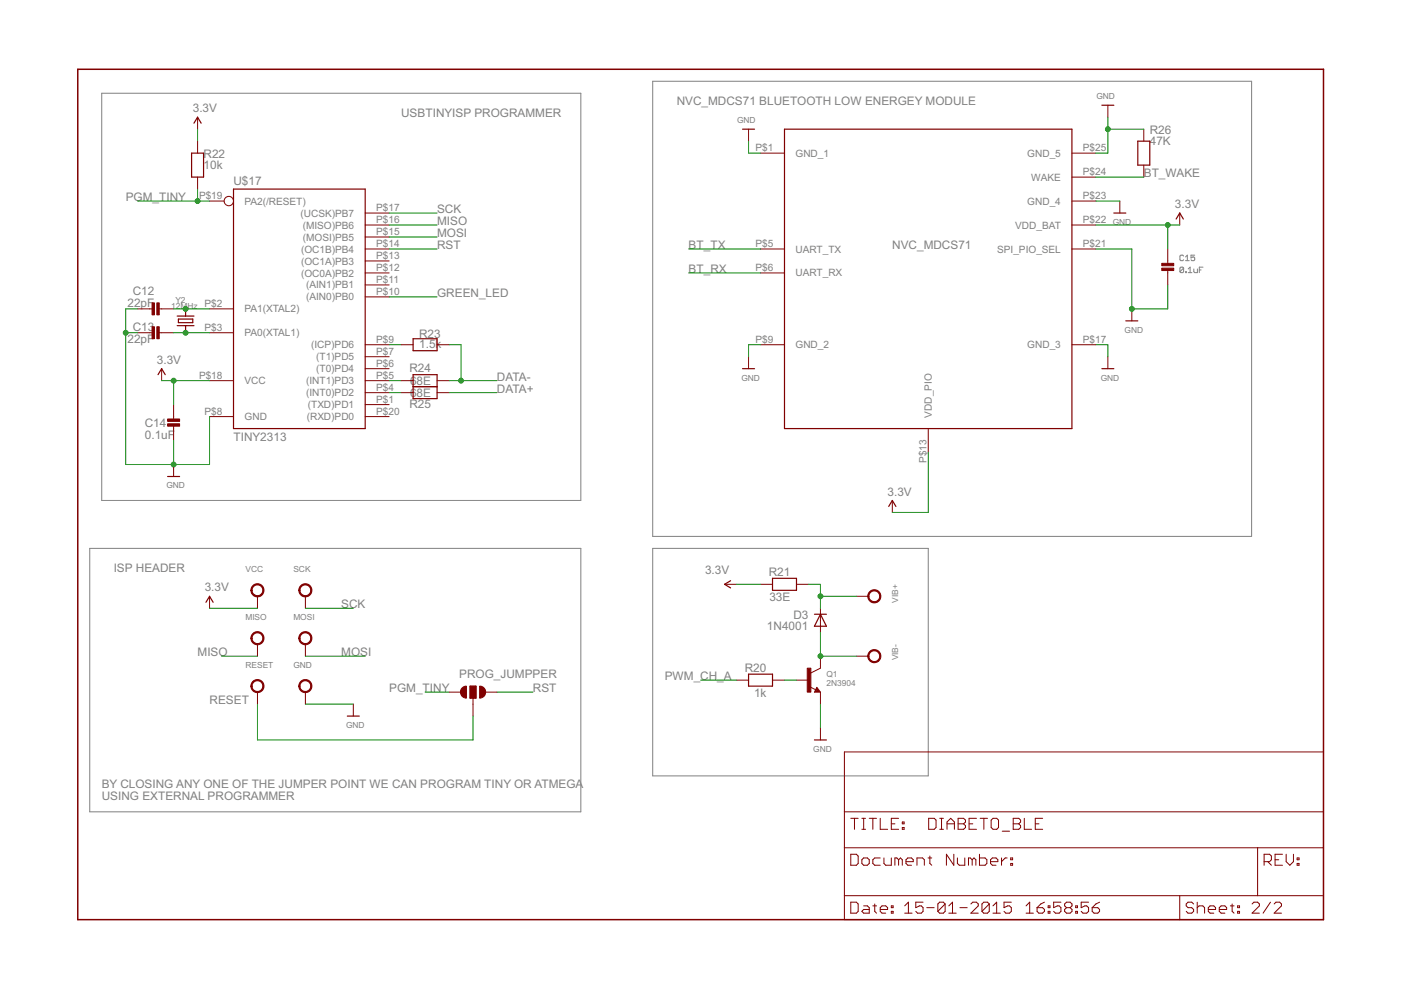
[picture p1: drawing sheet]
<svg xmlns="http://www.w3.org/2000/svg" width="297mm" height="210mm" viewBox="0 0 297 210" stroke-linecap="round" stroke-linejoin="round" font-family="sans-serif">
<g fill="none" stroke="#808080" stroke-width=".21">
<path d="M21.6 19.8h101.5v86.3h-101.5zM138.4 17.2h127v96.5h-127zM251 54.3l-.2-.2h-.4l-.2 .2v.8l.2 .2h.4l.2-.2M251 56.8l-.2-.2h-.4l-.2 .2v.8M251 56.8v.8l-.2 .2h-.4l-.2-.2M251 56.8l-.8 .8M251.4 57.6h.1v.2h-.1zM251.4 55.3h.7M251.4 54.5l.3-.4v1.2M251.9 57.8h.8M251.9 57l.4-.4v1.2M253.1 57v.6l.2 .2h.6v-.8"/>
<path d="M253.3 54.1h-.8v.6l.4-.2 .4 .2v.4l-.2 .2h-.4l-.2-.2M254.3 57.2h.4M255.1 56.6h-.8v1.2M19 116.3h104.1v55.8h-104.1zM138.4 116.3h58.4v48.2h-58.4z"/>
</g>
<path d="M16.5 14.7h264.1v180.3h-264.1z" fill="none" stroke="#800000" stroke-width=".32"/>
<g fill="none" stroke="#800000" stroke-width=".21">
<path d="M41.9 24.8v2.6M41.9 29.9v2.6M41.9 37.5v2.6M158.7 27.4v2.5M161.2 32.5h5.1M227.3 32.5h5M227.3 37.5h5M234.9 22.3v2.5M242.5 27.4v2.5M242.5 35v2.5M44.4 42.6h3.1M77.4 52.8h5.1"/>
<path d="M77.4 57.9h5.1M77.4 47.7h5.1M77.4 50.2h5.1M77.4 55.3h5.1M77.4 45.2h5.1M161.2 52.8h5.1M161.2 57.9h5.1M227.3 52.8h5M227.3 47.7h5M227.3 42.6h5M237.4 42.6v2.6M247.6 52.8v3.3"/>
<path d="M247.6 57.1v3.3M250.1 45.2v2.5M29.2 70.5h3.3M29.2 65.5h3.3M33.5 70.5h3.3M33.5 65.5h3.3M34.3 78.2v2.5M44.4 70.5h5.1M44.4 65.5h5.1M77.4 73.1h5.1M77.4 60.4h5.1M77.4 62.9h5.1"/>
<path d="M77.4 75.6h5.1M77.4 78.2h5.1M85 73.1h2.6M92.7 73.1h2.5M158.7 75.6v2.6M161.2 73.1h5.1M227.3 73.1h5M234.9 75.6v2.6M240 65.5v2.5M36.8 85.8v3.3M36.8 90.1v3.3M36.8 98.5v2.5"/>
<path d="M44.4 80.7h5.1M44.4 88.3h5.1M77.4 80.7h5.1M77.4 83.2h5.1M77.4 85.8h5.1M77.4 88.3h5.1M85 80.7h2.6M85 83.2h2.6M92.7 80.7h2.5M92.7 83.2h2.5M196.8 90.9v5M189.2 106.1v2.5"/>
<path d="M44.4 126.4v2.6M54.6 126.4v2.6M54.6 136.6v2.5M64.7 126.4v2.6M64.7 136.6v2.5M153.6 123.9h2.6M161.2 123.9h2.6M168.9 123.9h2.5M173.9 139.1v2.6l-2 1M173.9 129v5M181.6 126.4h2.5M181.6 139.1h2.5"/>
<path d="M54.6 146.7v2.6M64.7 146.7v2.6M74.9 149.3v2.5M95.2 146.7h2.5M99.7 145.5h1.2v2.5h-1.2zM100.3 148v3.8M102.8 146.7h2.6M156.2 144.2h2.5M163.8 144.2h2.5M168.9 144.2h2.5M171.7 145.6l1.2 .6M173.2 145.7l.7 1h-1.2z"/>
<path d="M173.9 146.7v2.6M173.9 154.3v2.6M179 159.4h101.6v35.6h-101.6zM179 179.7h101.6M179 172.1h101.6M180.4 173.5h1.5M181.2 173.5v2.3M182.7 173.5h.8M182.7 175.8h.8M183.1 173.5v2.3M184.3 173.5h1.5M185.1 173.5v2.3"/>
<path d="M186.6 173.5v2.3h1.6M189 174.7h.7M190.5 173.5h-1.5v2.3h1.5M191.3 175.5h.4v.3h-.4zM191.3 174.3h.4v.4h-.4zM196.9 173.5h1.2l.4 .4v1.6l-.4 .3h-1.2zM199.2 173.5h.8M199.2 175.8h.8M199.6 173.5v2.3M200.8 174.7h1.6M200.8 175.8v-1.5l.8-.8 .8 .8v1.5M203.1 173.5h1.2l.4 .4v.4l-.4 .4 .4 .4v.4l-.4 .3h-1.2z"/>
<path d="M203.1 174.7h1.2M205.5 174.7h.7M207 173.5h-1.5v2.3h1.5M207.8 173.5h1.6M208.6 173.5v2.3M210.1 173.9l.4-.4h.8l.4 .4v1.6l-.4 .3h-.8l-.4-.3zM212.5 176.2h1.5M214.8 173.5h1.2l.4 .4v.4l-.4 .4 .4 .4v.4l-.4 .3h-1.2zM214.8 174.7h1.2M217.2 173.5v2.3h1.5M219.5 174.7h.8M221.1 173.5h-1.6v2.3h1.6"/>
<path d="M266.6 179.7v10.2M179 189.9h101.6M180.4 181.1h1.2l.3 .4v1.6l-.3 .4h-1.2zM180.4 191.3h1.2l.3 .4v1.5l-.3 .4h-1.2zM182.7 182.3l.4-.4h.8l.4 .4v.8l-.4 .4h-.8l-.4-.4zM183.1 192.1h.8l.4 .3v1.2h-1.2l-.4-.4 .4-.4h1.2M185.1 192.1h.7M185.5 191.7v1.5l.3 .4M186.6 192.8h1.6v-.4l-.4-.3h-.8l-.4 .3v.8l.4 .4h.8M186.6 181.9h-1.1l-.4 .4v.8l.4 .4h1.1M187.4 181.9v1.2l.4 .4h1.2v-1.6M189 193.2h.4v.4h-.4z"/>
<path d="M189 192.1h.4v.3h-.4zM190.5 182.3l-.4-.4h-.4v1.6M190.5 182.3l.4-.4 .4 .4v1.2M190.5 182.3v1.2M191.8 193.6h1.6M191.8 192.1l.8-.8v2.3M192.1 182.7h1.5v-.4l-.3-.4h-.8l-.4 .4v.8l.4 .4h.8M194.4 183.5v-1.6h1.2l.4 .4v1.2M195.7 191.3h-1.5v1.1l.7-.3h.4l.4 .3v.8l-.4 .4h-.8l-.3-.4M196.5 192.4h1.6M196.8 181.9h.7M197.1 181.5v1.6l.4 .4"/>
<path d="M200.4 191.7v1.5l-.4 .4h-.8l-.4-.4M200.4 191.7l-.4-.4h-.8l-.4 .4v1.5M200.4 191.7l-1.6 1.5M201.2 193.6h1.5M201.2 192.1l.8-.8v2.3M202.2 181.1v2.4l-1.5-2.4v2.4M203 181.9v1.2l.4 .4h1.2v-1.6M203.5 192.4h1.6M205.8 191.7l.4-.4h.8l.4 .4v.4l-1.6 1.5h1.6M206.1 182.3l-.4-.4h-.4v1.6M206.1 182.3v1.2M206.1 182.3l.4-.4 .4 .4v1.2"/>
<path d="M207.7 181.1v2.4h1.2l.3-.4v-.8l-.3-.4h-1.2M209.7 191.7v1.5l-.3 .4h-.8l-.4-.4M209.7 191.7l-.3-.4h-.8l-.4 .4v1.5M209.7 191.7l-1.5 1.5M210 182.7h1.6v-.4l-.4-.4h-.8l-.4 .4v.8l.4 .4h.8M210.5 193.6h1.6M210.5 192.1l.8-.8v2.3M212.3 181.9v1.6M213.5 181.9h-.4l-.8 .8M214.3 183.1h.4v.4h-.4zM214.3 181.9h.4v.4h-.4zM214.4 191.3h-1.5v1.1l.7-.3h.4l.4 .3v.8l-.4 .4h-.7l-.4-.4"/>
<path d="M217.6 193.6h1.5M217.6 192.1l.7-.8v2.3M219.9 192.4h1.1l.4 .4v.4l-.4 .4h-.7l-.4-.4zM221.4 191.3l-.7 .4-.8 .7M222.2 193.2h.4v.4h-.4zM222.2 192.1h.4v.3h-.4zM224.9 191.3h-1.5v1.1l.8-.3h.4l.3 .3v.8l-.3 .4h-.8l-.4-.4M226.1 192.4l-.4 .4v.4l.4 .4h.8l.4-.4v-.4l-.4-.4M226.1 192.4l-.4-.3v-.4l.4-.4h.8l.4 .4v.4l-.4 .3M226.1 192.4h.8M228.1 193.2h.4v.4h-.4zM228.1 192.1h.4v.3h-.4z"/>
<path d="M230.8 191.3h-1.6v1.1l.8-.3h.4l.4 .3v.8l-.4 .4h-.8l-.4-.4M231.6 192.4h1.1l.4 .4v.4l-.4 .4h-.7l-.4-.4zM233.1 191.3l-.8 .4-.7 .7M250.1 189.9v5.1M253.1 191.7l-.4-.4h-.8l-.4 .4v.4l.4 .3h.8l.4 .4v.4l-.4 .4h-.8l-.4-.4M253.8 192.4l.4-.3h.8l.4 .3v1.2M253.8 191.3v2.3M256.2 192.8h1.5v-.4l-.4-.3h-.7l-.4 .3v.8l.4 .4h.7M258.5 192.8h1.6v-.4l-.4-.3h-.8l-.4 .3v.8l.4 .4h.8M260.9 192.1h.7M261.2 191.7v1.5l.4 .4M262.4 193.2h.4v.4h-.4z"/>
<path d="M262.4 192.1h.4v.3h-.4zM265.5 191.7l.4-.4h.7l.4 .4v.4l-1.5 1.5h1.5M268 182.7h1.2l.4-.4v-.8l-.4-.4h-1.2v2.4M268.8 182.7l.8 .8M269.4 191.3l-1.6 2.3M270.2 191.7l.3-.4h.8l.4 .4v.4l-1.5 1.5h1.5M270.3 182.3h.8M271.9 181.1h-1.6v2.4h1.6M272.7 181.1v1.6l.8 .8 .7-.8v-1.6M275 183.1h.4v.4h-.4zM275 181.9h.4v.4h-.4z"/>
<circle cx="48.5" cy="42.6" r=".99"/>
</g>
<g fill="none" stroke="#800000" stroke-width=".25">
<path d="M40.6 32.5h2.6v5h-2.6zM41.1 26.1l.8-1.3 .8 1.3M157.4 27.4h2.6M166.3 27.4h61v63.5h-61zM233.6 22.3h2.6M241.2 29.9h2.6v5.1h-2.6zM49.5 40.1h27.9v50.8h-27.9zM236.2 45.2h2.5M249.4 46.4l.7-1.2 .8 1.2M33.5 79.4l.8-1.2 .7 1.2M37.6 69h3.5M37.6 67h3.5"/>
<path d="M37.8 67.6h3.1v.8h-3.1zM39.3 65.5v1.5M39.3 69v1.5M87.6 71.8h5.1v2.6h-5.1zM87.6 79.4h5.1v5.1h-5.1zM157.4 78.2h2.6M233.6 78.2h2.6M238.7 68h2.5M87.6 82h5.1M35.5 101h2.6M188.4 107.4l.8-1.3 .7 1.3M43.7 127.7l.7-1.3 .8 1.3"/>
<path d="M154.9 123.1l-1.3 .8 1.3 .8M163.8 122.6h5.1v2.6h-5.1zM172.7 130.2h2.5M173.9 130.2l1.3 2.6h-2.5zM73.6 151.8h2.6M158.7 142.9h5.1v2.6h-5.1zM172.7 156.9h2.5M173.2 146.2l.1 .3h-.4l.3-.5 .5 .6h-.8"/>
</g>
<g fill="#800000" stroke="#800000" stroke-width=".21">
<path d="M246.3 56.9h2.6v.5h-2.6z"/>
<path d="M246.3 55.8h2.6v.5h-2.6z"/>
<path d="M35.5 89.9h2.6v.5h-2.6z"/>
<path d="M35.5 88.8h2.6v.5h-2.6z"/>
<path d="M33.3 64.2h.5v2.6h-.5z"/>
<path d="M32.2 64.2h.5v2.6h-.5z"/>
<path d="M33.3 69.3h.5v2.5h-.5z"/>
<path d="M32.2 69.3h.5v2.5h-.5z"/>
<path d="M99.7 145.5h1.2v2.5h-1.2z"/>
<path d="M171.2 141.7h.7v5h-.7z"/>
</g>
<g fill="#800000" stroke="#800000" stroke-width=".21">
<path d="M53.6 124.2a1.39 1.39 0 0 1 2.2 .2 1.39 1.39 0 0 1-.8 2.1 1.39 1.39 0 0 1-1.8-1.3h.2a1.14 1.14 0 0 1 1.7-1 1.14 1.14 0 0 1 .2 1.9 1.14 1.14 0 0 1-1.8-.7l-.1-.2h-.2z" fill-rule="evenodd"/>
<path d="M63.7 124.2a1.39 1.39 0 0 1 2.2 .2 1.39 1.39 0 0 1-.8 2.1 1.39 1.39 0 0 1-1.7-1.3h.2a1.14 1.14 0 0 1 1.7-1 1.14 1.14 0 0 1 .1 1.9 1.14 1.14 0 0 1-1.8-.7v-.2h-.2z" fill-rule="evenodd"/>
<path d="M53.6 134.4a1.39 1.39 0 0 1 2.2 .2 1.39 1.39 0 0 1-.8 2.1 1.39 1.39 0 0 1-1.8-1.4h.2a1.14 1.14 0 0 1 1.7-.9 1.14 1.14 0 0 1 .2 1.9 1.14 1.14 0 0 1-1.8-.7l-.1-.3h-.2z" fill-rule="evenodd"/>
<path d="M63.7 134.4a1.39 1.39 0 0 1 2.2 .2 1.39 1.39 0 0 1-.8 2.1 1.39 1.39 0 0 1-1.7-1.4h.2a1.14 1.14 0 0 1 1.7-.9 1.14 1.14 0 0 1 .1 1.9 1.14 1.14 0 0 1-1.8-.7v-.3h-.2z" fill-rule="evenodd"/>
<path d="M53.6 144.5a1.4 1.4 0 0 1 2.2 .2 1.4 1.4 0 0 1-.8 2.1 1.4 1.4 0 0 1-1.8-1.3h.2a1.14 1.14 0 0 1 1.7-1 1.14 1.14 0 0 1 .2 1.9 1.14 1.14 0 0 1-1.8-.6l-.1-.3h-.2z" fill-rule="evenodd"/>
<path d="M63.7 144.5a1.4 1.4 0 0 1 2.2 .2 1.4 1.4 0 0 1-.8 2.1 1.4 1.4 0 0 1-1.7-1.3h.2a1.14 1.14 0 0 1 1.7-1 1.14 1.14 0 0 1 .1 1.9 1.14 1.14 0 0 1-1.8-.6v-.3h-.2z" fill-rule="evenodd"/>
<path d="M101.7 145.5a1.27 1.27 0 0 1 1.3 1.2 1.27 1.27 0 0 1-1.3 1.3z" fill-rule="evenodd"/>
<path d="M97.9 145.9l.5-.4h.5v2.5a1.27 1.27 0 0 1-1.2-.7 1.27 1.27 0 0 1 .2-1.4z" fill-rule="evenodd"/>
<path d="M184.4 125.5a1.39 1.39 0 0 1 2.2 .2 1.39 1.39 0 0 1-.9 2.1 1.39 1.39 0 0 1-1.7-1.4h.2a1.14 1.14 0 0 1 1.7-.9 1.14 1.14 0 0 1 .2 1.9 1.14 1.14 0 0 1-1.8-.7l-.1-.3h-.2z" fill-rule="evenodd"/>
<path d="M184.4 138.2a1.39 1.39 0 0 1 2.2 .2 1.39 1.39 0 0 1-.9 2.1 1.39 1.39 0 0 1-1.7-1.4h.2a1.14 1.14 0 0 1 1.7-.9 1.14 1.14 0 0 1 .2 1.9 1.14 1.14 0 0 1-1.8-.7l-.1-.3h-.2z" fill-rule="evenodd"/>
</g>
<g fill="none" stroke="#008000" stroke-width=".21">
<path d="M41.9 27.4v2.5M158.7 29.9v2.6h2.5M232.3 37.5h10.2M234.9 24.8v7.7h-2.6M234.9 27.4h7.6M29.2 42.6h15.2M41.9 40.1v2.5M82.5 52.8h10.2M82.5 47.7h10.2M82.5 45.2h10.2M82.5 50.2h10.2M146 52.8h15.2"/>
<path d="M146 57.9h15.2M232.3 42.6h5.1M232.3 52.8h7.7v12.7h7.6v-5.1M232.3 47.7h17.8M247.6 47.7v5.1M26.6 70.5h2.6M29.2 65.5h-2.6v33h17.8v-10.2M36.8 65.5h7.6M36.8 70.5h7.6M82.5 73.1h2.5M82.5 62.9h10.2M95.2 73.1h2.5v7.6"/>
<path d="M161.2 73.1h-2.5v2.5M232.3 73.1h2.6v2.5M34.3 80.7h10.1M36.8 80.7v5.1M36.8 93.4v5.1M82.5 80.7h2.5M82.5 83.2h2.5M95.2 80.7h10.2M95.2 83.2h10.2M196.8 95.9v12.7h-7.6M44.4 129h10.2M47 139.1h7.6"/>
<path d="M64.7 129h10.2M64.7 139.1h12.7M156.2 123.9h5M171.4 123.9h2.5v5.1M173.9 134v5.1h7.7M173.9 126.4h7.7M54.6 149.3v7.6h45.7v-5.1M64.7 149.3h10.2M90.1 146.7h5.1M105.4 146.7h7.6M148.5 144.2h7.7M166.3 144.2h2.6"/>
<path d="M173.9 149.3v5"/>
</g>
<g fill="#008000" stroke="#008000" stroke-width=".21">
<circle cx="234.9" cy="27.4" r=".51"/>
<circle cx="240" cy="65.5" r=".51"/>
<circle cx="36.8" cy="98.5" r=".51"/>
<circle cx="26.6" cy="70.5" r=".51"/>
<circle cx="247.6" cy="47.7" r=".51"/>
<circle cx="36.8" cy="80.7" r=".51"/>
<circle cx="41.9" cy="42.6" r=".51"/>
<circle cx="39.3" cy="70.5" r=".51"/>
<circle cx="39.3" cy="65.5" r=".51"/>
<circle cx="97.7" cy="80.7" r=".51"/>
<circle cx="173.9" cy="139.1" r=".51"/>
<circle cx="173.9" cy="126.4" r=".51"/>
</g>
<g font-size="2.8" fill="#808080">
<text x="40.9" y="23.8">3.3V</text>
<text x="143.5" y="22.3">NVC_MDCS71 BLUETOOTH LOW ENERGEY MODULE</text>
<text x="85.1" y="24.9">USBTINYISP PROGRAMMER</text>
<text x="243.8" y="28.4">R26</text>
<text x="43.2" y="35.8">10k</text>
<text x="43.2" y="33.5">R22</text>
<text x="243.8" y="30.7">47K</text>
<text x="49.5" y="39.3">U$17</text>
<text x="242.5" y="37.5">BT_WAKE</text>
<text x="26.6" y="42.6">PGM_TINY</text>
<text x="92.7" y="45.2">SCK</text>
<text x="92.7" y="47.7">MISO</text>
<text x="249.1" y="44.1">3.3V</text>
<text x="92.7" y="50.2">MOSI</text>
<text x="92.7" y="52.8">RST</text>
<text x="146" y="52.8">BT_TX</text>
<text x="189.2" y="52.8">NVC_MDCS71</text>
<text x="146" y="57.9">BT_RX</text>
<text x="27" y="65.1">22pF</text>
<text x="28.1" y="62.6">C12</text>
<text x="92.7" y="62.9">GREEN_LED</text>
<text x="28.1" y="70.2">C13</text>
<text x="88.9" y="71.6">R23</text>
<text x="27" y="72.7">22pF</text>
<text x="33.2" y="77.2">3.3V</text>
<text x="88.9" y="73.9">1.5k</text>
<text x="86.8" y="78.9">R24</text>
<text x="86.9" y="81.7">6</text>
<text x="88.3" y="81.7">8E</text>
<text x="105.4" y="80.7">DATA-</text>
<text x="105.4" y="83.3">DATA+</text>
<text x="86.8" y="86.5">R25</text>
<text x="86.9" y="84.3">6</text>
<text x="88.3" y="84.3">8E</text>
<text x="30.7" y="93">0.1uF</text>
<text x="30.7" y="90.5">C14</text>
<text x="49.5" y="93.4">TINY2313</text>
<text x="188.2" y="105.1">3.3V</text>
<text x="24.1" y="121.3">ISP HEADER</text>
<text x="43.4" y="125.4">3.3V</text>
<text x="149.5" y="121.6">3.3V</text>
<text x="163" y="122.1">R21</text>
<text x="72.4" y="129">SCK</text>
<text x="163.1" y="127.4">33E</text>
<text x="168.2" y="131.2">D3</text>
<text x="162.6" y="133.5">1N4001</text>
<text x="41.9" y="139.1">MISO</text>
<text x="72.4" y="139.1">MOSI</text>
<text x="97.4" y="143.8">PROG_JUMPPER</text>
<text x="157.9" y="142.4">R20</text>
<text x="44.4" y="149.3">RESET</text>
<text x="82.5" y="146.7">PGM_TINY</text>
<text x="113" y="146.7">RST</text>
<text x="140.9" y="144.2">PWM_CH_A</text>
<text x="159.9" y="147.8">1k</text>
<text x="21.6" y="167.1">BY CLOSING ANY ONE OF THE JUMPER POINT WE CAN PROGRAM TINY OR ATMEGA</text>
<text x="21.6" y="169.6">USING EXTERNAL PROGRAMMER</text>
</g>
<g font-size="2.4" fill="#808080">
<text x="160.2" y="32.1">P$1</text>
<text x="168.7" y="33.2">GND_1</text>
<text x="217.8" y="33.2">GND_5</text>
<text x="229.6" y="32.1">P$25</text>
<text x="218.6" y="38.3">WAKE</text>
<text x="229.6" y="37.2">P$24</text>
<text x="42.2" y="42.3">P$19</text>
<text x="51.8" y="43.4">PA2(/RESET)</text>
<text x="63.7" y="45.9">(UCSK)PB7</text>
<text x="79.8" y="47.3">P$16</text>
<text x="79.8" y="44.8">P$17</text>
<text x="217.8" y="43.4">GND_4</text>
<text x="229.6" y="47.3">P$22</text>
<text x="229.6" y="42.3">P$23</text>
<text x="63.8" y="53.5">(OC1B)PB4</text>
<text x="64.2" y="51">(MOSI)PB5</text>
<text x="64.2" y="48.5">(MISO)PB6</text>
<text x="79.8" y="49.9">P$15</text>
<text x="79.8" y="52.4">P$14</text>
<text x="160.2" y="52.4">P$5</text>
<text x="168.7" y="53.5">UART_TX</text>
<text x="211.4" y="53.5">SPI_PIO_SEL</text>
<text x="215.2" y="48.5">VDD_BAT</text>
<text x="229.6" y="52.4">P$21</text>
<text x="63.8" y="56.1">(OC1A)PB3</text>
<text x="63.8" y="58.6">(OC0A)PB2</text>
<text x="79.8" y="55">P$13</text>
<text x="79.8" y="57.5">P$12</text>
<text x="160.2" y="57.5">P$6</text>
<text x="168.7" y="58.6">UART_RX</text>
<text x="43.4" y="65.1">P$2</text>
<text x="64.9" y="61.2">(AIN1)PB1</text>
<text x="64.9" y="63.7">(AIN0)PB0</text>
<text x="79.8" y="60">P$11</text>
<text x="79.8" y="62.6">P$10</text>
<text x="43.4" y="70.2">P$3</text>
<text x="51.8" y="71.3">PA0(XTAL1)</text>
<text x="51.8" y="66.2">PA1(XTAL2)</text>
<text x="66" y="73.9">(ICP)PD6</text>
<text x="67" y="76.4">(T1)PD5</text>
<text x="79.8" y="72.7">P$9</text>
<text x="79.8" y="75.3">P$7</text>
<text x="79.8" y="77.8">P$6</text>
<text x="160.2" y="72.7">P$9</text>
<text x="168.7" y="73.9">GND_2</text>
<text x="217.8" y="73.9">GND_3</text>
<text x="229.6" y="72.7">P$17</text>
<text x="42.2" y="80.4">P$18</text>
<text x="51.8" y="81.5">VCC</text>
<text x="64.9" y="81.5">(INT1)PD3</text>
<text x="67" y="78.9">(T0)PD4</text>
<text x="79.8" y="80.4">P$5</text>
<text x="79.8" y="82.9">P$4</text>
<text x="43.4" y="88">P$8</text>
<text x="51.8" y="89.1">GND</text>
<text x="64.9" y="84">(INT0)PD2</text>
<text x="65" y="89.1">(RXD)PD0</text>
<text x="65.3" y="86.6">(TXD)PD1</text>
<text x="79.8" y="85.4">P$1</text>
<text x="79.8" y="88">P$20</text>
<text x="197.6" y="88.5" transform="rotate(-90 197.6 88.5)">VDD_PIO</text>
<text x="196.4" y="98.2" transform="rotate(-90 196.4 98.2)">P$13</text>
</g>
<g font-size="2" fill="#808080">
<text x="232.5" y="21">GND</text>
<text x="156.3" y="26.1">GND</text>
<text x="235.9" y="47.7">GND</text>
<text x="36.3" y="65.5">12MHz</text>
<text x="37.2" y="64.2">Y2</text>
<text x="238.4" y="70.6">GND</text>
<text x="157.2" y="80.7">GND</text>
<text x="233.4" y="80.7">GND</text>
<text x="35.3" y="103.6">GND</text>
<text x="52" y="121.3">VCC</text>
<text x="62.2" y="121.3">SCK</text>
<text x="52" y="131.5">MISO</text>
<text x="62.2" y="131.5">MOSI</text>
<text x="190.4" y="127.8" transform="rotate(-90 190.4 127.8)">VIB+</text>
<text x="52" y="141.7">RESET</text>
<text x="62.2" y="141.7">GND</text>
<text x="175.2" y="143.6">Q1</text>
<text x="190.4" y="140" transform="rotate(-90 190.4 140)">VIB-</text>
<text x="175.2" y="145.5">2N3904</text>
<text x="73.4" y="154.4">GND</text>
<text x="172.4" y="159.4">GND</text>
</g>
</svg>
